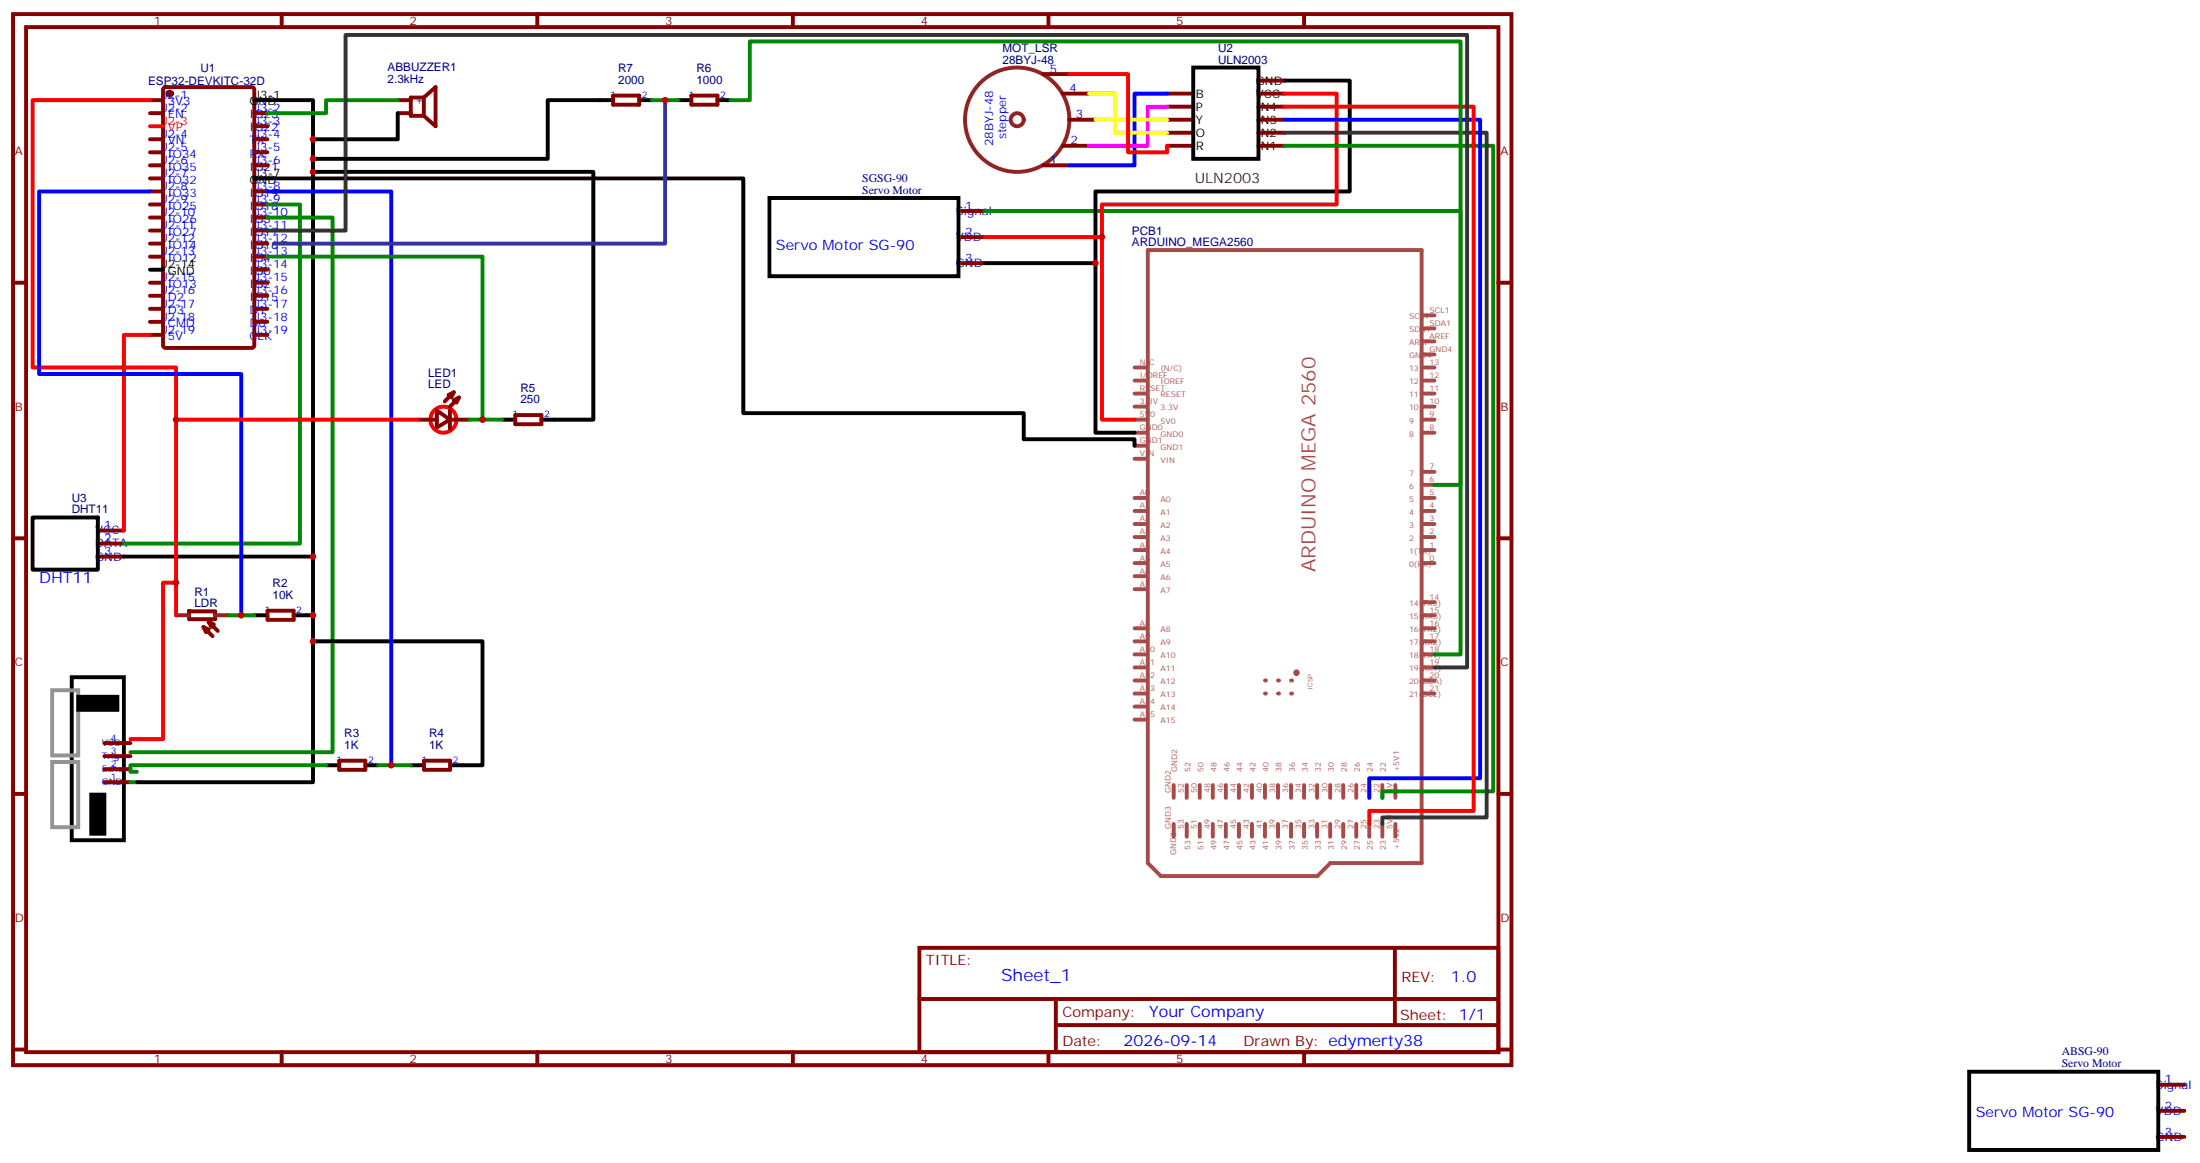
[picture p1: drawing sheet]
<svg xmlns="http://www.w3.org/2000/svg" width="595mm" height="315mm" viewBox="0 0 595 315" stroke-linecap="round" stroke-linejoin="round" font-family="sans-serif">
<g fill="none" stroke="#870000" stroke-width="1.1">
<path d="M3.5 3.8h405.4v284.3h-405.4zM7.1 7.3h398.2v277.3h-398.2zM76.2 3.8v3.5M145.3 3.8v3.5M214.5 3.8v3.5M283.6 3.8v3.5M352.8 3.8v3.5M40.6 27.1h3.5M40.6 30.6h3.5M40.6 37.7h3.5M44.3 23.8l.5-.2h23.3a.71 .71 0 0 1 .7 .7l-.1 69.4-.6 .4h-23.3l-.5-.2-.2-.5v-69.1zM68.8 30.6h3.5"/>
<path d="M68.8 37.7h3.5M68.8 34.1h3.5M282.2 20h7.1M287.5 39.4h7.1M287.5 25.3h7.1M289.3 32.4h7M40.6 41.2h3.5M40.6 44.7h3.5M40.6 48.3h3.5M40.6 51.8h3.5M40.6 55.3h3.5M40.6 58.8h3.5"/>
<path d="M68.8 41.2h3.5M68.8 44.7h3.5M68.8 51.8h3.5M68.8 55.3h3.5M68.8 58.8h3.5M282.2 44.7h7.1M3.5 76.5h3.6M40.6 76.5h3.5M40.6 62.4h3.5M40.6 65.9h3.5M40.6 69.4h3.5M68.8 76.5h3.5"/>
<path d="M68.8 62.4h3.5M68.8 65.9h3.5M68.8 69.4h3.5M68.8 73h3.5M405.3 76.5h3.6M40.6 80h3.5M40.6 83.5h3.5M40.6 87.1h3.5M40.6 90.6h3.5M68.8 80h3.5M68.8 83.5h3.5M68.8 87.1h3.5"/>
<path d="M68.8 90.6h3.5M3.5 145.6h3.6M405.3 145.6h3.6M3.5 214.8h3.6M405.3 214.8h3.6M248.7 256.4h156.6v28.2h-156.6zM377.3 256.4v20.9M248.7 270.2h156.5M285.6 277.3h119.6M285.6 270.2v14.2M3.5 283.9h3.6M76.2 284.6v3.5"/>
<path d="M145.3 284.6v3.5M214.5 284.6v3.5M283.6 284.6v3.5M352.8 284.6v3.5M405.3 283.9h3.6"/>
</g>
<circle cx="45.9" cy="25.3" r=".53" fill="#870000" stroke="#870000" stroke-width="1.1"/>
<path d="M40.6 34.1h3.5" fill="none" stroke="#f00" stroke-width="1.1"/>
<path d="M68.8 27.1h3.5M68.8 48.3h3.5M40.6 73h3.5" fill="none" stroke="#000" stroke-width="1.1"/>
<g fill="none" stroke="#8c2424" stroke-width="1.1">
<circle cx="275.2" cy="32.4" r="14.1"/>
<circle cx="275.2" cy="32.4" r="1.76"/>
</g>
<g fill="none" stroke="#a64a4a" stroke-width="1.1">
<path d="M310.5 67.7h74.1v165.8h-24.7l-3.5 3.5h-42.4l-3.5-3.5zM306.9 99.4h3.5M384.6 85.3h3.5M384.6 88.8h3.5M384.6 92.4h3.5M384.6 95.9h3.5M384.6 99.4h3.5M306.9 102.9h3.5M306.9 106.5h3.5M306.9 110h3.5M306.9 113.5h3.5M306.9 117.1h3.5"/>
<path d="M384.6 102.9h3.5M384.6 106.5h3.5M384.6 110h3.5M384.6 113.5h3.5M384.6 117.1h3.5M306.9 134.7h3.5M306.9 138.2h3.5M306.9 124.1h3.5M306.9 120.6h3.5M384.6 127.6h3.5M384.6 131.2h3.5M384.6 134.7h3.5"/>
<path d="M384.6 138.2h3.5M306.9 141.7h3.5M306.9 145.3h3.5M306.9 148.8h3.5M306.9 152.3h3.5M306.9 155.9h3.5M306.9 159.4h3.5M384.6 141.7h3.5M384.6 145.3h3.5M384.6 148.8h3.5M384.6 152.3h3.5M306.9 170h3.5"/>
<path d="M306.9 173.5h3.5M306.9 177h3.5M384.6 162.9h3.5M384.6 166.4h3.5M384.6 170h3.5M384.6 173.5h3.5M384.6 177h3.5M306.9 180.6h3.5M306.9 184.1h3.5M306.9 187.6h3.5M306.9 194.7h3.5M306.9 191.1h3.5"/>
<path d="M384.6 180.6h3.5M384.6 184.1h3.5M384.6 187.6h3.5M317.5 212.4v3.4M321 212.4v3.4M324.6 212.4v3.4M328.1 212.4v3.4M331.6 212.4v3.4M335.1 212.4v3.4M338.7 212.4v3.4M342.2 212.4v3.4M345.7 212.4v3.4"/>
<path d="M349.2 212.4v3.4M352.8 212.4v3.4M356.3 212.4v3.4M359.8 212.4v3.4M363.4 212.4v3.4M366.9 212.4v3.4M370.4 212.4v3.4M373.9 212.4v3.4M377.5 212.4v3.4M317.5 222.9v3.5M321 222.9v3.5M324.6 222.9v3.5"/>
<path d="M328.1 222.9v3.5M331.6 222.9v3.5M335.1 222.9v3.5M338.7 222.9v3.5M342.2 222.9v3.5M345.7 222.9v3.5M349.2 222.9v3.5M352.8 222.9v3.5M356.3 222.9v3.5M359.8 222.9v3.5M363.4 222.9v3.5M366.9 222.9v3.5"/>
<path d="M370.4 222.9v3.5M373.9 222.9v3.5M377.5 222.9v3.5"/>
</g>
<g fill="#a64a4a">
<circle cx="349.2" cy="187.6" r=".53"/>
<circle cx="345.7" cy="187.6" r=".53"/>
<circle cx="342.2" cy="187.6" r=".53"/>
<circle cx="342.2" cy="184.1" r=".53"/>
<circle cx="345.7" cy="184.1" r=".53"/>
<circle cx="349.2" cy="184.1" r=".53"/>
</g>
<circle cx="350.7" cy="182" r=".35" fill="none" stroke="#a64a4a" stroke-width="1.1"/>
<g fill="none" stroke="#870000" stroke-width="1.1">
<path d="M107.6 27.1h3.5M107.6 30.6h3.5M114.7 26.4l3.1-2.8v10.5l-3.1-2.8M114.7 26.4v4.9M114.7 26.4h-3.6v4.9h3.6M165.9 25.9h7v2.4h-7zM187 25.9h7.1v2.4h-7.1zM315.7 39.4h7.1M315.7 35.9h7.1M315.7 32.4h7.1M315.7 28.9h7.1M315.7 25.3h7.1"/>
<path d="M340.4 39.4h7.1M340.4 35.9h7.1M340.4 32.4h7.1M340.4 28.9h7.1M340.4 25.3h7.1M340.4 21.8h7.1M259.3 57.1h7M259.3 71.2h7M259.3 64.1h7M112.9 113.5h5.3M118.2 111.1l3.5 2.4-3.5 2.1zM121.4 106.8l1.4-.7-.7 1.4z"/>
<path d="M121.7 111.1v4.9M121.7 113.5h5.3M122.8 108.2l1.4-.7-.7 1.4zM122.8 106.1l-2.5 2.5M139.4 112.3h7.1v2.5h-7.1zM26.5 143.5h7M26.5 147h7M26.5 150.6h7M51.2 165.4h7v2.1h-7zM55 169.6l2.5 2.5M56.4 168.2l2.5 2.5M72.4 165.2h7v2.5h-7z"/>
<path d="M28.2 211.6h7.1M28.2 208.1h7.1M28.2 204.5h7.1M28.2 201h7.1M91.8 205.8h7v2.4h-7zM114.7 205.8h7.1v2.4h-7.1zM583.8 293.4h7.1M583.8 307.6h7.1M583.8 300.5h7.1"/>
</g>
<g fill="none" stroke="#000" stroke-width="1.1">
<path d="M322.8 18.3h17.6v24.7h-17.6zM72.3 27.1h12.4v123.5h-51.2M107.6 30.6v7.1h-22.9M165.7 27.1h-17.5v15.9h-63.5M172.9 27.1h3.5M183.4 27.1h3.5M194.1 27.1h3.5M347.5 21.8h17.6v30h-68.8v19.4M72.3 48.3h128.8v63.5h75.8v7h30v1.8M84.7 46.5h75.8v67h-14M208.1 53.6h51.2v21.1h-51.2zM266.3 71.2h30v45.9h10.6"/>
<path d="M135.8 113.5h3.5M8.8 140h17.7v14.1h-17.7zM84.7 150.6v15.8h-5.3M68.8 166.4h3.5M84.7 166.4v45.2h-47.7M84.7 173.5h45.8v33.5h-8.7M19.4 183.2h14.1v44.1h-14.1zM88.2 207h3.5M98.8 207h3.5M111.1 207h3.5M532.7 289.9h51.1v21.2h-51.1z"/>
</g>
<g fill="none" stroke="#008700" stroke-width="1.1">
<path d="M107.6 27.1h-19.4v3.5h-15.9M176.4 27.1h7M197.6 27.1h5.2v-15.9h192.3v165.8h-7M347.5 39.4h56.4v174.7h-30v1.7M72.3 55.3h8.8v91.7h-47.6M72.3 58.8h17.7v144.7h-54.7M266.3 57.1h128.8v74.1h-7M72.3 69.4h58.2v44.1M127 113.5h8.8M61.7 166.4h7.1M35.3 211.6h1.7M88.2 207h-52.9v1.8h1.7"/>
<path d="M102.3 207h8.8"/>
</g>
<path d="M315.7 25.3h-8.8v19.4h-17.6M347.5 32.4h52.9v178.1h-30v5.3M40.6 51.8h-30v49.4h54.7v65.2M72.3 51.8h33.5v155.2" fill="none" stroke="#00f" stroke-width="1.1"/>
<path d="M315.7 28.9h-5.3v10.5h-15.8" fill="none" stroke="#f0f" stroke-width="1.1"/>
<path d="M296.3 32.4h19.4" fill="none" stroke="#ff0" stroke-width="1.1"/>
<path d="M294.6 25.3h7v10.6h14.1" fill="none" stroke="#fc0" stroke-width="1.1"/>
<g fill="none" stroke="#f00" stroke-width="1.1">
<path d="M40.6 27.1h-31.8v72.3h38.8v67M289.3 20h15.9v21.2h10.5v-1.8M347.5 25.3h14.1v30h-63.5v8.8M347.5 28.9h51.1v190.5h-28.2v3.5M266.3 64.1h31.8v49.4h8.8M40.6 90.6h-7.1v52.9M47.6 113.5h65.3M47.6 157.6h-3.5v42.4h-8.8"/>
<circle cx="119.9" cy="113.5" r="3.5"/>
</g>
<path d="M347.5 35.9h54.7v185.2h-28.3v1.8M72.3 62.4h21.2v-52.9h303.4v171.1h-8.8" fill="none" stroke="#333" stroke-width="1.1"/>
<path d="M47.6 166.4h3.6M58.2 166.4h3.5" fill="none" stroke="#8c2424" stroke-width="1.1"/>
<g fill="#870000" stroke="#870000" stroke-width="1.1">
<path d="M56.4 168.2l1.5 .7-.8 .7z"/>
<path d="M55 169.6l1.4 .7-.7 .7z"/>
</g>
<path d="M14.1 186.7h7.1v17.7h-7.1zM14.1 206.1h7.1v17.7h-7.1z" fill="none" stroke="#999" stroke-width="1.1"/>
<path d="M21.2 188.5h10.5v3.5h-10.5zM24.7 214.9h3.5v10.6h-3.5z" fill="#000" stroke="#000" stroke-width="1.1"/>
<path d="M124.2 107.5l-2.5 2.5" fill="none" stroke="#800000" stroke-width="1.1"/>
<path d="M179.9 27.1v38.8h-105.8" fill="none" stroke="#339" stroke-width="1.1"/>
<g fill="#c00">
<circle cx="296.3" cy="71.2" r=".88"/>
<circle cx="298.1" cy="64.1" r=".88"/>
<circle cx="84.7" cy="150.6" r=".88"/>
<circle cx="65.3" cy="166.4" r=".88"/>
<circle cx="47.6" cy="157.6" r=".88"/>
<circle cx="84.7" cy="166.4" r=".88"/>
<circle cx="84.7" cy="173.5" r=".88"/>
<circle cx="105.8" cy="207" r=".88"/>
<circle cx="84.7" cy="37.7" r=".88"/>
<circle cx="47.6" cy="113.5" r=".88"/>
<circle cx="84.7" cy="46.5" r=".88"/>
<circle cx="130.5" cy="113.5" r=".88"/>
<circle cx="84.7" cy="43" r=".88"/>
<circle cx="179.9" cy="27.1" r=".88"/>
</g>
<text font-size="5.3" fill="#a54b4b" x="355.8" y="154.8" transform="rotate(-90 355.8 154.8)">ARDUINO MEGA 2560</text>
<text font-size="4.6" fill="#00f" x="270.8" y="265.4">Sheet_1</text>
<g font-size="4.2" fill="#00f">
<text x="10.6" y="157.6">DHT11</text>
<text x="392.5" y="265.7">1.0</text>
<text x="310.9" y="275.2">Your Company</text>
<text x="304" y="283">2026-09-14</text>
</g>
<text font-size="3.9" fill="#333" x="323.2" y="49.5">ULN2003</text>
<g font-size="3.9" fill="#00f">
<text x="209.9" y="67.7">Servo Motor SG-90</text>
<text x="534.5" y="302.3">Servo Motor SG-90</text>
</g>
<g font-size="3.9" fill="#800">
<text x="250.5" y="261">TITLE:</text>
<text x="379.1" y="265.7">REV:</text>
<text x="287.4" y="275.2">Company:</text>
<text x="378.7" y="275.8">Sheet: 1/1</text>
<text x="287.4" y="282.9">Date:</text>
<text x="336.4" y="282.9">Drawn By: edymerty38</text>
</g>
<g font-size="3.2" fill="#800">
<text x="41.6" y="6.8">1</text>
<text x="110.8" y="6.8">2</text>
<text x="179.9" y="6.8">3</text>
<text x="249.1" y="6.8">4</text>
<text x="318.2" y="6.8">5</text>
<text x="4.1" y="41.9">A</text>
<text x="405.9" y="41.9">A</text>
<text x="4.1" y="111.1">B</text>
<text x="405.9" y="111.1">B</text>
<text x="4.1" y="180.2">C</text>
<text x="405.9" y="180.2">C</text>
<text x="4.1" y="249.3">D</text>
<text x="405.9" y="249.3">D</text>
<text x="41.6" y="287.6">1</text>
<text x="110.8" y="287.6">2</text>
<text x="179.9" y="287.6">3</text>
<text x="249.1" y="287.6">4</text>
<text x="318.2" y="287.6">5</text>
</g>
<g font-size="3.2" fill="#000080">
<text x="271.2" y="17.2">28BYJ-48</text>
<text x="271.2" y="14">MOT_LSR</text>
<text x="329.5" y="17.2">ULN2003</text>
<text x="329.5" y="14">U2</text>
<text x="40.1" y="22.9">ESP32-DEVKITC-32D</text>
<text x="54.2" y="19.4">U1</text>
<text x="104.9" y="22.5">2.3kHz</text>
<text x="104.9" y="19.3">ABBUZZER1</text>
<text x="167.2" y="22.7">2000</text>
<text x="167.2" y="19.5">R7</text>
<text x="188.4" y="22.7">1000</text>
<text x="188.4" y="19.5">R6</text>
<text x="233.2" y="52.4">Servo Motor</text>
<text x="233.2" y="49.2">SGSG-90</text>
<text x="306.2" y="63.5">PCB1</text>
<text x="306.2" y="66.6">ARDUINO_MEGA2560</text>
<text x="115.8" y="105.1">LED</text>
<text x="115.8" y="102.1">LED1</text>
<text x="140.8" y="105.9">R5</text>
<text x="140.8" y="109.1">250</text>
<text x="19.4" y="135.9">U3</text>
<text x="19.4" y="138.8">DHT11</text>
<text x="52.6" y="161.1">R1</text>
<text x="73.7" y="158.9">R2</text>
<text x="52.6" y="164.3">LDR</text>
<text x="73.7" y="162">10K</text>
<text x="93.1" y="202.6">1K</text>
<text x="93.1" y="199.4">R3</text>
<text x="116.1" y="202.6">1K</text>
<text x="116.1" y="199.4">R4</text>
<text x="557.7" y="285.3">ABSG-90</text>
<text x="557.7" y="288.7">Servo Motor</text>
</g>
<g font-size="3.2" fill="#00f">
<text x="284" y="19.7">5</text>
<text x="43.9" y="26.7">J2-1</text>
<text x="45.4" y="28.5">3V3</text>
<text x="112.2" y="28.2">+</text>
<text x="289.3" y="25">4</text>
<text x="43.9" y="30.3">J2-2</text>
<text x="45.4" y="32">EN</text>
<text x="67.5" y="32">IO23</text>
<text x="67.5" y="35.6">IO22</text>
<text x="69" y="30.3">J3-2</text>
<text x="69" y="33.8">J3-3</text>
<text x="291" y="32">3</text>
<text x="43.9" y="37.3">J2-4</text>
<text x="43.9" y="40.9">J2-5</text>
<text x="45.4" y="39.1">VN</text>
<text x="67.5" y="39.1">TX</text>
<text x="69" y="37.3">J3-4</text>
<text x="69" y="40.9">J3-5</text>
<text x="268.7" y="39.5" transform="rotate(-90 268.7 39.5)">28BYJ-48</text>
<text x="272.2" y="37.7" transform="rotate(-90 272.2 37.7)">stepper</text>
<text x="289.6" y="39.1">2</text>
<text x="43.9" y="44.4">J2-6</text>
<text x="43.9" y="47.9">J2-7</text>
<text x="45.4" y="42.6">IO34</text>
<text x="45.4" y="46.1">IO35</text>
<text x="67.5" y="42.6">RX</text>
<text x="67.5" y="46.1">IO21</text>
<text x="69" y="44.4">J3-6</text>
<text x="284" y="44.4">1</text>
<text x="43.9" y="51.4">J2-8</text>
<text x="45.4" y="49.7">IO32</text>
<text x="45.4" y="53.2">IO33</text>
<text x="67.5" y="53.2">IO19</text>
<text x="69" y="51.4">J3-8</text>
<text x="43.9" y="55">J2-9</text>
<text x="43.9" y="58.5">J2-10</text>
<text x="45.4" y="56.7">IO25</text>
<text x="67.5" y="56.7">IO18</text>
<text x="69" y="55">J3-9</text>
<text x="69" y="58.5">J3-10</text>
<text x="258.6" y="58.1">Signal</text>
<text x="261.1" y="56.7">1</text>
<text x="43.9" y="62">J2-11</text>
<text x="43.9" y="65.5">J2-12</text>
<text x="45.4" y="60.3">IO26</text>
<text x="45.4" y="63.8">IO27</text>
<text x="67.5" y="60.3">IO5</text>
<text x="67.5" y="63.8">IO17</text>
<text x="69" y="62">J3-11</text>
<text x="69" y="65.5">J3-12</text>
<text x="258.6" y="65.2">VDD</text>
<text x="261.1" y="63.8">2</text>
<text x="43.9" y="69.1">J2-13</text>
<text x="45.4" y="67.3">IO14</text>
<text x="45.4" y="70.8">IO12</text>
<text x="67.5" y="67.3">IO16</text>
<text x="67.5" y="70.8">IO4</text>
<text x="69" y="69.1">J3-13</text>
<text x="261.1" y="70.8">3</text>
<text x="43.9" y="76.1">J2-15</text>
<text x="45.4" y="77.9">IO13</text>
<text x="67.5" y="74.4">IO0</text>
<text x="67.5" y="77.9">IO2</text>
<text x="69" y="72.6">J3-14</text>
<text x="69" y="76.1">J3-15</text>
<text x="258.6" y="72.2">GND</text>
<text x="43.9" y="79.7">J2-16</text>
<text x="43.9" y="83.2">J2-17</text>
<text x="45.4" y="81.4">D2</text>
<text x="67.5" y="81.4">IO15</text>
<text x="69" y="79.7">J3-16</text>
<text x="69" y="83.2">J3-17</text>
<text x="43.9" y="86.7">J2-18</text>
<text x="45.4" y="84.9">D3</text>
<text x="45.4" y="88.5">CMD</text>
<text x="67.5" y="84.9">D1</text>
<text x="67.5" y="88.5">D0</text>
<text x="69" y="86.7">J3-18</text>
<text x="43.9" y="90.2">J2-19</text>
<text x="45.4" y="92">5V</text>
<text x="67.5" y="92">CLK</text>
<text x="69" y="90.2">J3-19</text>
<text x="28.2" y="143.2">1</text>
<text x="25.8" y="144.6">VCC</text>
<text x="25.8" y="148.1">DATA</text>
<text x="28.2" y="146.7">2</text>
<text x="25.8" y="151.6">GND</text>
<text x="28.2" y="150.2">3</text>
<text x="585.6" y="293.1">1</text>
<text x="583.1" y="294.5">Signal</text>
<text x="583.1" y="301.6">VDD</text>
<text x="585.6" y="300.1">2</text>
<text x="583.1" y="308.6">GND</text>
<text x="585.6" y="307.2">3</text>
</g>
<g font-size="3.2">
<text x="339.7" y="22.9">GND</text>
<text x="67.5" y="28.5">GND</text>
<text x="69" y="26.7">J3-1</text>
<text x="323.5" y="29.9">P</text>
<text x="323.5" y="26.4">B</text>
<text x="339.7" y="29.9">IN4</text>
<text x="339.7" y="26.4">VCC</text>
<text x="323.5" y="33.4">Y</text>
<text x="339.7" y="33.4">IN3</text>
<text x="323.5" y="37">O</text>
<text x="323.5" y="40.5">R</text>
<text x="339.7" y="40.5">IN1</text>
<text x="339.7" y="37">IN2</text>
<text x="69" y="47.9">J3-7</text>
<text x="67.5" y="49.7">GND</text>
<text x="43.9" y="72.6">J2-14</text>
<text x="45.4" y="74.4">GND</text>
</g>
<g font-size="3.2" fill="#f00">
<text x="43.9" y="33.8">J2-3</text>
<text x="45.4" y="35.6">VP</text>
</g>
<g font-size="2.5" fill="#00f">
<text x="165.1" y="26.4">1</text>
<text x="173.6" y="26.4">2</text>
<text x="186.3" y="26.4">1</text>
<text x="194.8" y="26.4">2</text>
<text x="138.7" y="112.8">1</text>
<text x="147.2" y="112.8">2</text>
<text x="71.6" y="165.7">1</text>
<text x="80.2" y="165.7">2</text>
<text x="27.5" y="201.9">VCC</text>
<text x="30" y="200.5">4</text>
<text x="27.5" y="209">Echo</text>
<text x="27.5" y="205.4">Trig</text>
<text x="30" y="207.5">2</text>
<text x="30" y="204">3</text>
<text x="91" y="206.3">1</text>
<text x="99.6" y="206.3">2</text>
<text x="114" y="206.3">1</text>
<text x="122.5" y="206.3">2</text>
<text x="27.5" y="212.5">GND</text>
<text x="30" y="211.1">1</text>
</g>
<g font-size="2.1" fill="#a54b4b">
<text x="381.2" y="86.3">SCL1</text>
<text x="381.2" y="89.9">SDA1</text>
<text x="386.7" y="84.6">SCL1</text>
<text x="386.7" y="88.1">SDA1</text>
<text x="381.2" y="93.4">AREF</text>
<text x="386.7" y="91.7">AREF</text>
<text x="386.7" y="95.2">GND4</text>
<text x="308.4" y="98.7">N/C</text>
<text x="313.9" y="100.5">(N/C)</text>
<text x="381.2" y="96.9">GND4</text>
<text x="381.2" y="100.5">13</text>
<text x="386.7" y="98.7">13</text>
<text x="308.4" y="105.8">RESET</text>
<text x="308.4" y="102.2">I/OREF</text>
<text x="313.9" y="107.5">RESET</text>
<text x="313.9" y="104">IOREF</text>
<text x="381.2" y="104">12</text>
<text x="381.2" y="107.5">11</text>
<text x="386.7" y="102.2">12</text>
<text x="386.7" y="105.8">11</text>
<text x="308.4" y="112.8">5V0</text>
<text x="308.4" y="109.3">3.3V</text>
<text x="313.9" y="111">3.3V</text>
<text x="381.2" y="111">10</text>
<text x="386.7" y="109.3">10</text>
<text x="386.7" y="112.8">9</text>
<text x="308.4" y="119.9">GND1</text>
<text x="308.4" y="116.4">GND0</text>
<text x="313.9" y="118.1">GND0</text>
<text x="313.9" y="114.6">5V0</text>
<text x="381.2" y="114.6">9</text>
<text x="381.2" y="118.1">8</text>
<text x="386.7" y="116.4">8</text>
<text x="308.4" y="123.4">VIN</text>
<text x="313.9" y="125.1">VIN</text>
<text x="313.9" y="121.6">GND1</text>
<text x="381.2" y="128.7">7</text>
<text x="386.7" y="126.9">7</text>
<text x="386.7" y="130.5">6</text>
<text x="308.4" y="137.5">A1</text>
<text x="308.4" y="134">A0</text>
<text x="313.9" y="135.7">A0</text>
<text x="381.2" y="132.2">6</text>
<text x="381.2" y="135.7">5</text>
<text x="386.7" y="134">5</text>
<text x="386.7" y="137.5">4</text>
<text x="308.4" y="141.1">A2</text>
<text x="313.9" y="142.8">A2</text>
<text x="313.9" y="139.3">A1</text>
<text x="381.2" y="139.3">4</text>
<text x="381.2" y="142.8">3</text>
<text x="386.7" y="141.1">3</text>
<text x="308.4" y="148.1">A4</text>
<text x="308.4" y="144.6">A3</text>
<text x="313.9" y="149.8">A4</text>
<text x="313.9" y="146.3">A3</text>
<text x="381.2" y="146.3">2</text>
<text x="381.2" y="149.8">1(TX)</text>
<text x="386.7" y="144.6">2</text>
<text x="386.7" y="148.1">1</text>
<text x="308.4" y="151.6">A5</text>
<text x="308.4" y="155.2">A6</text>
<text x="313.9" y="153.4">A5</text>
<text x="381.2" y="153.4">0(RX)</text>
<text x="386.7" y="151.6">0</text>
<text x="308.4" y="158.7">A7</text>
<text x="313.9" y="156.9">A6</text>
<text x="313.9" y="160.4">A7</text>
<text x="381.2" y="164">14(TX3)</text>
<text x="381.2" y="167.5">15(RX3)</text>
<text x="386.7" y="162.2">14</text>
<text x="386.7" y="165.7">15</text>
<text x="308.4" y="172.8">A9</text>
<text x="308.4" y="169.3">A8</text>
<text x="313.9" y="171">A8</text>
<text x="381.2" y="171">16(TX2)</text>
<text x="386.7" y="169.3">16</text>
<text x="386.7" y="172.8">17</text>
<text x="308.4" y="179.9">A11</text>
<text x="308.4" y="176.3">A10</text>
<text x="313.9" y="178.1">A10</text>
<text x="313.9" y="174.5">A9</text>
<text x="381.2" y="174.5">17(RX2)</text>
<text x="381.2" y="178.1">18(TX1)</text>
<text x="386.7" y="176.3">18</text>
<text x="386.7" y="179.9">19</text>
<text x="308.4" y="183.4">A12</text>
<text x="313.9" y="185.1">A12</text>
<text x="313.9" y="181.6">A11</text>
<text x="381.2" y="181.6">19(RX1)</text>
<text x="381.2" y="185.1">20(SDA)</text>
<text x="386.7" y="183.4">20</text>
<text x="308.4" y="190.4">A14</text>
<text x="308.4" y="186.9">A13</text>
<text x="313.9" y="188.6">A13</text>
<text x="381.2" y="188.6">21(SCL)</text>
<text x="386.7" y="186.9">21</text>
<text x="308.4" y="194">A15</text>
<text x="313.9" y="195.7">A15</text>
<text x="313.9" y="192.2">A14</text>
<text x="318.5" y="208.9" transform="rotate(-90 318.5 208.9)">GND2</text>
<text x="322" y="208.9" transform="rotate(-90 322 208.9)">52</text>
<text x="325.5" y="208.9" transform="rotate(-90 325.5 208.9)">50</text>
<text x="329.1" y="208.9" transform="rotate(-90 329.1 208.9)">48</text>
<text x="332.6" y="208.9" transform="rotate(-90 332.6 208.9)">46</text>
<text x="336.1" y="208.9" transform="rotate(-90 336.1 208.9)">44</text>
<text x="339.7" y="208.9" transform="rotate(-90 339.7 208.9)">42</text>
<text x="343.2" y="208.9" transform="rotate(-90 343.2 208.9)">40</text>
<text x="346.7" y="208.9" transform="rotate(-90 346.7 208.9)">38</text>
<text x="350.2" y="208.9" transform="rotate(-90 350.2 208.9)">36</text>
<text x="353.8" y="208.9" transform="rotate(-90 353.8 208.9)">34</text>
<text x="357.3" y="208.9" transform="rotate(-90 357.3 208.9)">32</text>
<text x="360.8" y="208.9" transform="rotate(-90 360.8 208.9)">30</text>
<text x="364.3" y="208.9" transform="rotate(-90 364.3 208.9)">28</text>
<text x="367.9" y="208.9" transform="rotate(-90 367.9 208.9)">26</text>
<text x="371.4" y="208.9" transform="rotate(-90 371.4 208.9)">24</text>
<text x="374.9" y="208.9" transform="rotate(-90 374.9 208.9)">22</text>
<text x="378.5" y="208.9" transform="rotate(-90 378.5 208.9)">+5V1</text>
<text x="316.7" y="214.4" transform="rotate(-90 316.7 214.4)">GND2</text>
<text x="320.3" y="214.4" transform="rotate(-90 320.3 214.4)">52</text>
<text x="323.8" y="214.4" transform="rotate(-90 323.8 214.4)">50</text>
<text x="327.3" y="214.4" transform="rotate(-90 327.3 214.4)">48</text>
<text x="330.9" y="214.4" transform="rotate(-90 330.9 214.4)">46</text>
<text x="334.4" y="214.4" transform="rotate(-90 334.4 214.4)">44</text>
<text x="337.9" y="214.4" transform="rotate(-90 337.9 214.4)">42</text>
<text x="341.4" y="214.4" transform="rotate(-90 341.4 214.4)">40</text>
<text x="345" y="214.4" transform="rotate(-90 345 214.4)">38</text>
<text x="348.5" y="214.4" transform="rotate(-90 348.5 214.4)">36</text>
<text x="352" y="214.4" transform="rotate(-90 352 214.4)">34</text>
<text x="355.6" y="214.4" transform="rotate(-90 355.6 214.4)">32</text>
<text x="359.1" y="214.4" transform="rotate(-90 359.1 214.4)">30</text>
<text x="362.6" y="214.4" transform="rotate(-90 362.6 214.4)">28</text>
<text x="366.1" y="214.4" transform="rotate(-90 366.1 214.4)">26</text>
<text x="369.7" y="214.4" transform="rotate(-90 369.7 214.4)">24</text>
<text x="373.2" y="214.4" transform="rotate(-90 373.2 214.4)">22</text>
<text x="376.7" y="214.4" transform="rotate(-90 376.7 214.4)">5V1</text>
<text x="316.7" y="224.3" transform="rotate(-90 316.7 224.3)">GND3</text>
<text x="320.3" y="224.3" transform="rotate(-90 320.3 224.3)">53</text>
<text x="323.8" y="224.3" transform="rotate(-90 323.8 224.3)">51</text>
<text x="327.3" y="224.3" transform="rotate(-90 327.3 224.3)">49</text>
<text x="330.9" y="224.3" transform="rotate(-90 330.9 224.3)">47</text>
<text x="334.4" y="224.3" transform="rotate(-90 334.4 224.3)">45</text>
<text x="337.9" y="224.3" transform="rotate(-90 337.9 224.3)">43</text>
<text x="341.4" y="224.3" transform="rotate(-90 341.4 224.3)">41</text>
<text x="345" y="224.3" transform="rotate(-90 345 224.3)">39</text>
<text x="348.5" y="224.3" transform="rotate(-90 348.5 224.3)">37</text>
<text x="352" y="224.3" transform="rotate(-90 352 224.3)">35</text>
<text x="355.6" y="224.3" transform="rotate(-90 355.6 224.3)">33</text>
<text x="359.1" y="224.3" transform="rotate(-90 359.1 224.3)">31</text>
<text x="362.6" y="224.3" transform="rotate(-90 362.6 224.3)">29</text>
<text x="366.1" y="224.3" transform="rotate(-90 366.1 224.3)">27</text>
<text x="369.7" y="224.3" transform="rotate(-90 369.7 224.3)">25</text>
<text x="373.2" y="224.3" transform="rotate(-90 373.2 224.3)">23</text>
<text x="376.7" y="224.3" transform="rotate(-90 376.7 224.3)">5V2</text>
<text x="318.1" y="231.2" transform="rotate(-90 318.1 231.2)">GND3</text>
<text x="322" y="229.8" transform="rotate(-90 322 229.8)">53</text>
<text x="325.5" y="229.8" transform="rotate(-90 325.5 229.8)">51</text>
<text x="329.1" y="229.8" transform="rotate(-90 329.1 229.8)">49</text>
<text x="332.6" y="229.8" transform="rotate(-90 332.6 229.8)">47</text>
<text x="336.1" y="229.8" transform="rotate(-90 336.1 229.8)">45</text>
<text x="339.7" y="229.8" transform="rotate(-90 339.7 229.8)">43</text>
<text x="343.2" y="229.8" transform="rotate(-90 343.2 229.8)">41</text>
<text x="346.7" y="229.8" transform="rotate(-90 346.7 229.8)">39</text>
<text x="350.2" y="229.8" transform="rotate(-90 350.2 229.8)">37</text>
<text x="353.8" y="229.8" transform="rotate(-90 353.8 229.8)">35</text>
<text x="357.3" y="229.8" transform="rotate(-90 357.3 229.8)">33</text>
<text x="360.8" y="229.8" transform="rotate(-90 360.8 229.8)">31</text>
<text x="364.3" y="229.8" transform="rotate(-90 364.3 229.8)">29</text>
<text x="367.9" y="229.8" transform="rotate(-90 367.9 229.8)">27</text>
<text x="371.4" y="229.8" transform="rotate(-90 371.4 229.8)">25</text>
<text x="374.9" y="229.8" transform="rotate(-90 374.9 229.8)">23</text>
<text x="378.5" y="229.8" transform="rotate(-90 378.5 229.8)">+5V2</text>
</g>
<text font-size="1.8" fill="#a54b4b" x="355.1" y="186.5" transform="rotate(-90 355.1 186.5)">ICSP</text>
</svg>
